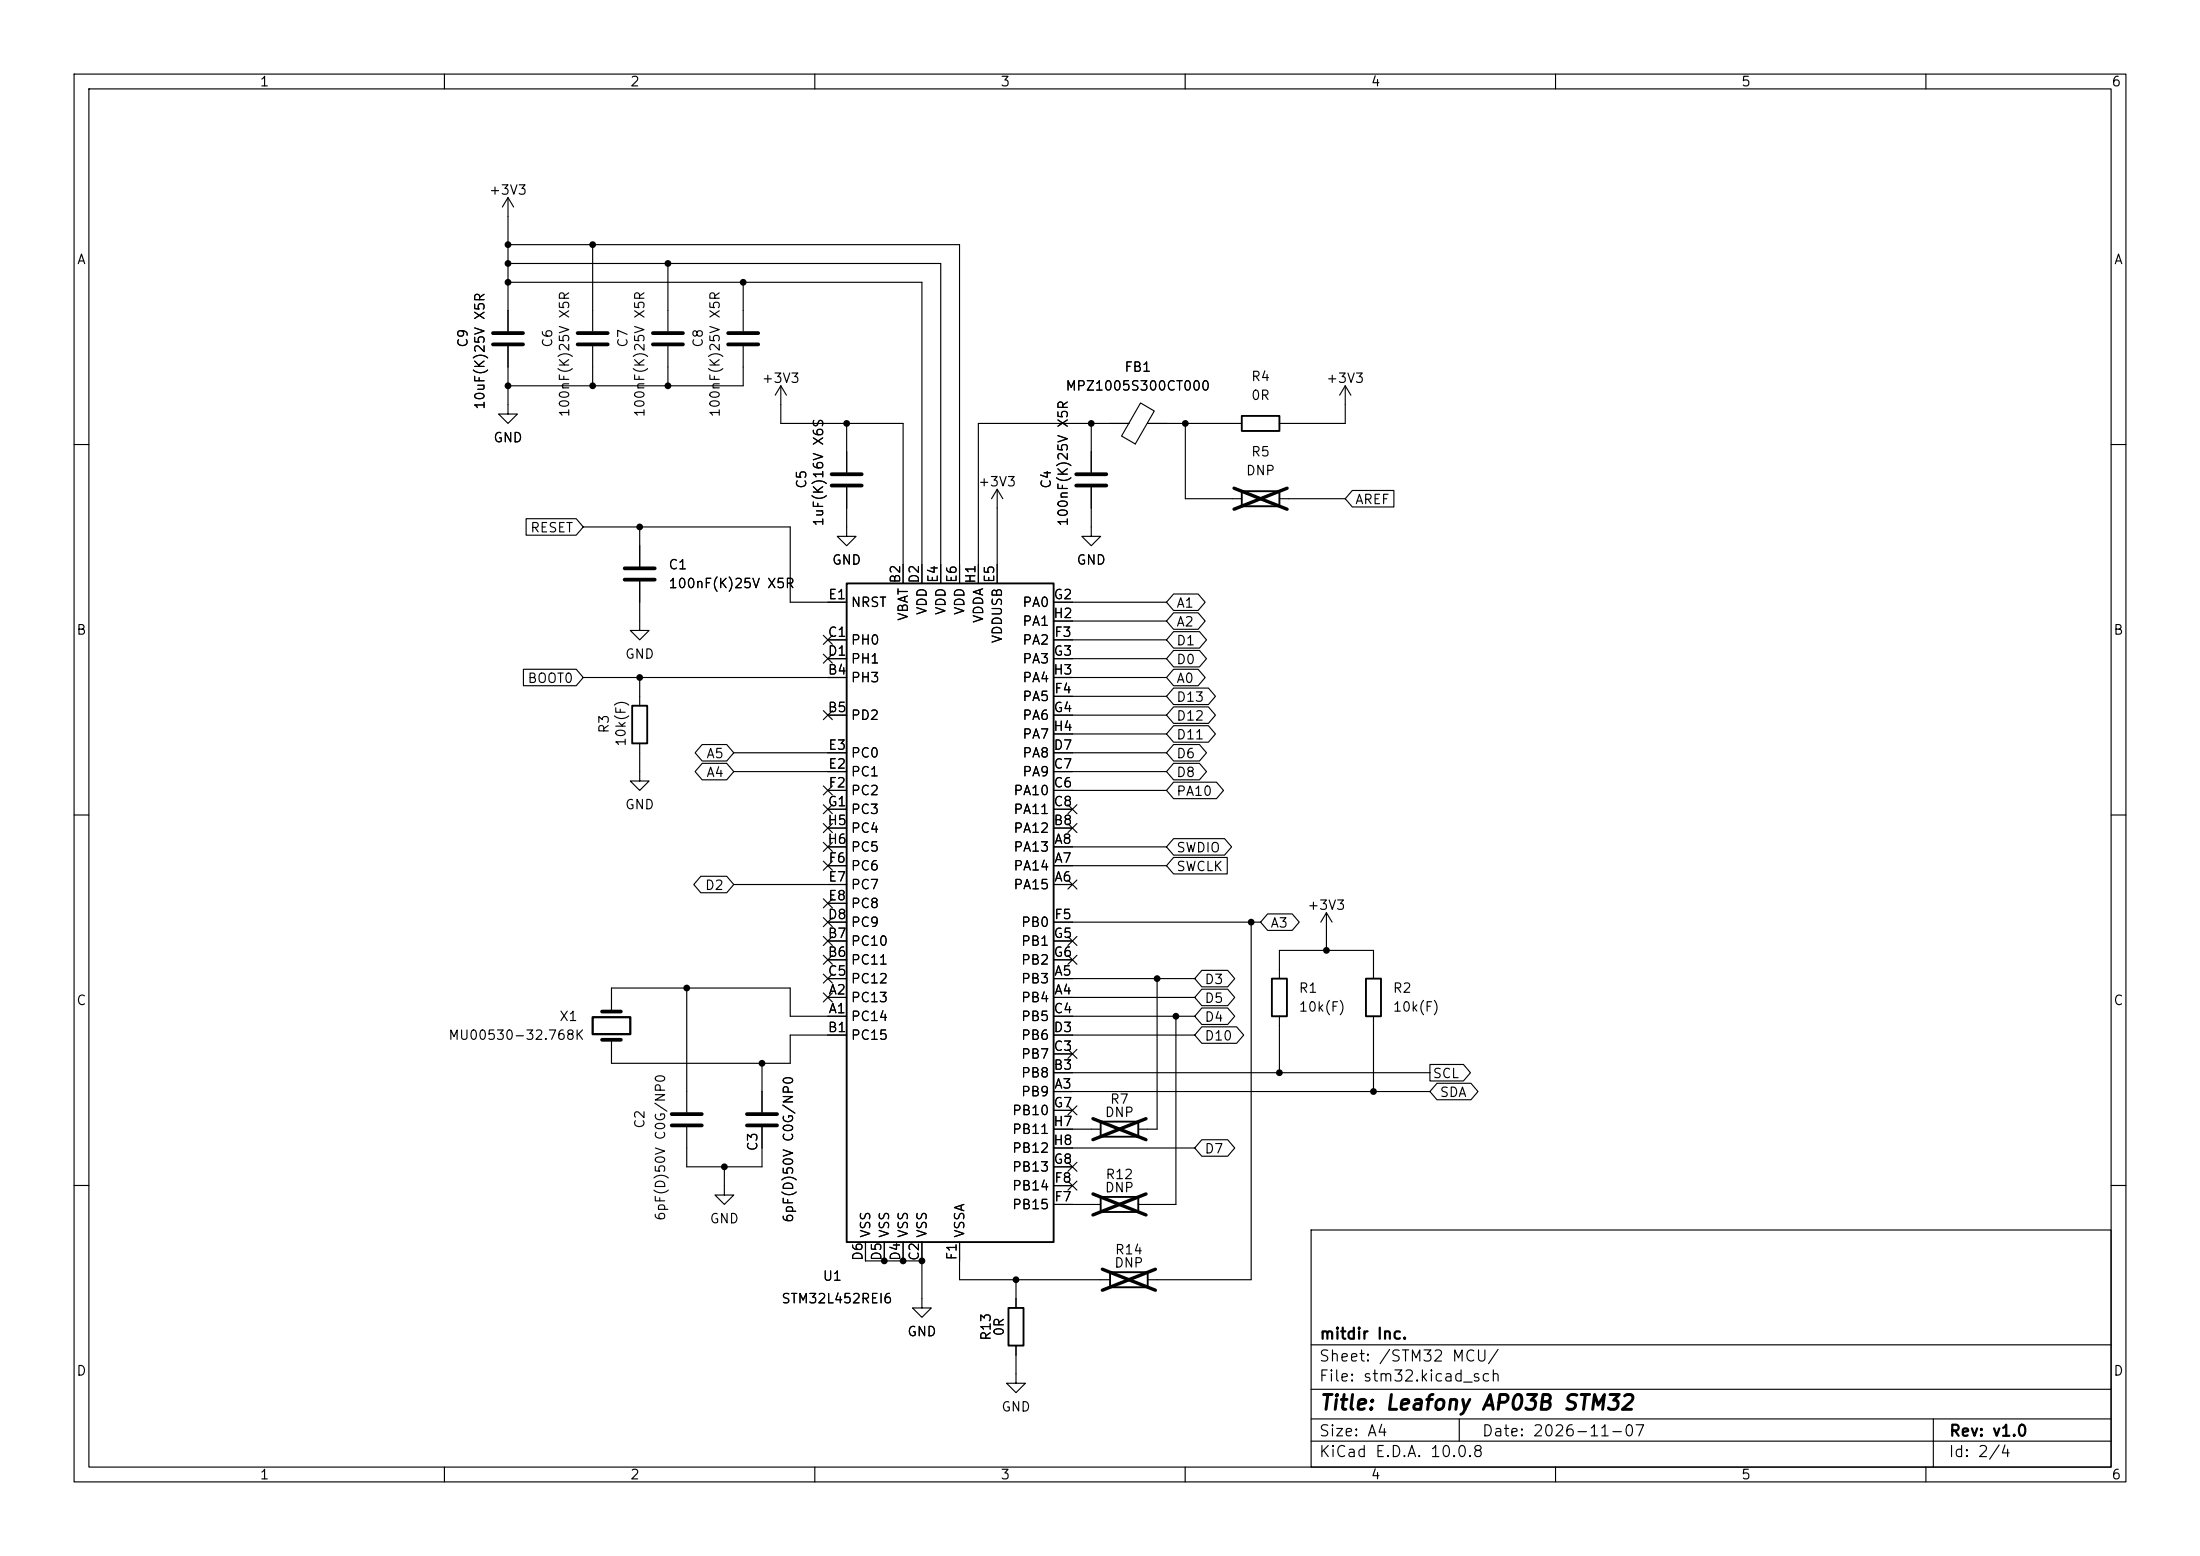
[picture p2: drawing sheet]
<svg xmlns="http://www.w3.org/2000/svg" width="297mm" height="210mm" viewBox="0 0 297 210" stroke-linecap="round" stroke-linejoin="round" font-family="sans-serif">
<g fill="none" stroke="#000" stroke-width=".15">
<path d="M10 10h277v190h-277zM12 12h273v186h-273zM60 10v2M110 10v2M160 10v2M210 10v2M260 10v2M68.6 26.7l-.8 1.2M68.6 26.7l.7 1.2M68.6 26.7v18M68.6 38.1h55.9v40.6M68.6 35.6h58.4v43.1"/>
<path d="M68.6 33h60.9v45.7M80 33v11.7M90.2 35.6v9.1M100.3 38.1v6.6M68.6 46.7v9.2h1.2l-1.2 1.3-1.3-1.3h1.3M80 46.7v5.4M90.2 46.7v5.4M100.3 46.7v5.4h-31.7M105.4 52.1v5.1h16.5v21.5M105.4 52.1l-.8 1.2M105.4 52.1l.8 1.2M114.3 57.2v6.6"/>
<path d="M147.3 57.2v6.6M152.4 57.2h-20.3v21.5M154 54.4l1.8 1.1-2.5 4.4-1.9-1zM154.9 57.2h12.7M160 57.2v10.1h7.6M181.6 52.1v5.1h-8.9M181.6 52.1l-.8 1.2M181.6 52.1l.8 1.2M10 60h2M71 70h6.8l.9 1.1-.9 1.1h-6.8zM78.7 71.1h28v10.2h7.6M86.4 78.5v6.6h1.2l-1.2 1.3-1.3-1.3h1.3"/>
<path d="M86.4 71.1v5.4M114.3 65.8v6.6h1.3l-1.3 1.3-1.3-1.3h1.3M134.6 66l-.7 1.3M134.6 66l.8 1.3M134.6 66v12.7M147.3 65.8v6.6h1.3l-1.3 1.3-1.3-1.3h1.3M172.7 67.3h8.9M182.6 66.2h5.6v2.2h-5.6l-1-1.1zM285 60h2M70.7 90.3h7.1l.9 1.1-.9 1.2h-7.1zM78.7 91.4h35.6M86.4 91.4v3.9"/>
<path d="M111.2 88.3l1.2 1.2M111.2 85.8l1.2 1.2M111.2 95.9l1.2 1.2M111.8 96.5h2.5M111.8 86.4h2.5M111.8 88.9h2.5M112.4 88.3l-1.2 1.2M112.4 85.8l-1.2 1.2M112.4 95.9l-1.2 1.2M142.2 91.4h15.3M142.2 96.5h15.3M142.2 86.4h15.3"/>
<path d="M142.2 88.9h15.3M142.2 81.3h15.3M142.2 94h15.3M142.2 83.8h15.3M142.2 99.1h15.3M158.4 90.3h3.3l1 1.1-1 1.2h-3.3l-.9-1.2zM158.4 95.4h4.7l1 1.1-1 1.1h-4.7l-.9-1.1zM158.4 80.2h3.3l1 1.1-1 1.1h-3.3l-.9-1.1zM158.4 85.2h3.5l1 1.2-1 1.1h-3.5l-.9-1.1zM158.4 82.7h3.3l1 1.1-1 1.1h-3.3l-.9-1.1zM158.4 92.9h4.7l1 1.1-1 1.1h-4.7l-.9-1.1zM158.4 97.9h4.7l1 1.2-1 1.1h-4.7l-.9-1.1z"/>
<path d="M158.4 87.8h3.5l1 1.1-1 1.1h-3.5l-.9-1.1zM10 110h2M86.4 100.3v5.1h1.2l-1.2 1.3-1.3-1.3h1.3M94.6 118.3h3.5l1 1.1-1 1.1h-3.5l-.9-1.1zM94.8 103h3.3l1 1.1-1 1.2h-3.3l-1-1.2zM94.8 100.5h3.3l1 1.1-1 1.1h-3.3l-1-1.1zM99.1 119.4h15.2M99.1 104.1h15.2M99.1 101.6h15.2M111.2 113.7l1.2 1.2M111.2 116.2l1.2 1.2M111.2 106.1l1.2 1.2"/>
<path d="M111.2 111.2l1.2 1.2M111.2 108.6l1.2 1.2M111.8 116.8h2.5M111.8 114.3h2.5M111.8 111.8h2.5M111.8 106.7h2.5M111.8 109.2h2.5M112.4 113.7l-1.2 1.2M112.4 116.2l-1.2 1.2M112.4 106.1l-1.2 1.2M112.4 111.2l-1.2 1.2M112.4 108.6l-1.2 1.2"/>
<path d="M142.2 119.4h2.6M142.2 116.8h15.3M142.2 114.3h15.3M142.2 111.8h2.6M142.2 106.7h15.3M142.2 104.1h15.3M142.2 109.2h2.6M142.2 101.6h15.3M144.2 111.2l1.2 1.2M144.2 118.8l1.2 1.2M144.2 108.6l1.2 1.2M145.4 111.2l-1.2 1.2"/>
<path d="M145.4 118.8l-1.2 1.2M145.4 108.6l-1.2 1.2M158.4 100.5h3.5l1 1.1-1 1.1h-3.5l-.9-1.1zM158.4 105.6h5.8l1 1.1-1 1.1h-5.8l-.9-1.1zM158.4 103h3.5l1 1.1-1 1.2h-3.5l-.9-1.2zM158.4 113.2h6.9l1 1.1-1 1.1h-6.9l-.9-1.1zM158.4 115.7h7.3v2.3h-7.3l-.9-1.2zM285 110h2M82.5 136.5v-3.1h24.2v3.8h7.6M92.7 133.4v16.7M111.2 131.5l1.2 1.2M111.2 128.9l1.2 1.2"/>
<path d="M111.2 134l1.2 1.2M111.2 121.3l1.2 1.2M111.2 123.9l1.2 1.2M111.2 126.4l1.2 1.2M111.8 134.6h2.5M111.8 132.1h2.5M111.8 129.5h2.5M111.8 127h2.5M111.8 124.5h2.5M111.8 121.9h2.5M112.4 131.5l-1.2 1.2M112.4 128.9l-1.2 1.2"/>
<path d="M112.4 134l-1.2 1.2M112.4 121.3l-1.2 1.2M112.4 123.9l-1.2 1.2M112.4 126.4l-1.2 1.2M114.3 139.7h-7.6v3.8h-24.2v-3.2M142.2 137.2h19.1M142.2 134.6h19.1M142.2 132.1h19.1M142.2 139.7h19.1M142.2 129.5h2.6M142.2 127h2.6M142.2 124.5h28"/>
<path d="M144.2 126.4l1.2 1.2M144.2 128.9l1.2 1.2M145.4 126.4l-1.2 1.2M145.4 128.9l-1.2 1.2M156.2 132.1v20.3h-2.5M158.7 137.2v25.4h-5M162.2 138.6h4.7l1 1.1-1 1.1h-4.7l-.9-1.1zM162.2 136h3.5l1 1.2-1 1.1h-3.5l-.9-1.1zM162.2 131h3.5l1 1.1-1 1.1h-3.5l-.9-1.1zM162.2 133.5h3.5l1 1.1-1 1.1h-3.5l-.9-1.1zM168.9 124.5v48.2h-14M171.1 123.3h3.3l1 1.2-1 1.1h-3.3l-.9-1.1z"/>
<path d="M172.7 132.1v-3.8h12.7v3.8M172.7 137.2v7.6M179.1 123.2l-.8 1.3M179.1 123.2l.7 1.3M179.1 123.2v5.1M185.4 137.2v10.1M92.7 152.1v5.4h10.2v-5.4M97.8 157.5v3.8h1.3l-1.3 1.3-1.3-1.3h1.3M102.9 143.5v6.6M142.2 147.3h50.8M142.2 144.8h50.8M142.2 142.2h2.6"/>
<path d="M142.2 149.9h2.6M142.2 157.5h2.6M142.2 152.4h6.4M142.2 154.9h19.1M144.2 159.4l1.2 1.2M144.2 156.9l1.2 1.2M144.2 141.6l1.2 1.2M144.2 149.3l1.2 1.2M145.4 159.4l-1.2 1.2M145.4 156.9l-1.2 1.2M145.4 141.6l-1.2 1.2M145.4 149.3l-1.2 1.2"/>
<path d="M162.2 153.8h3.5l1 1.1-1 1.2h-3.5l-.9-1.2zM193 143.7h4.6l.9 1.1-.9 1.1h-4.6zM194 146.2h4.6l.9 1.1-.9 1.1h-4.6l-1-1.1zM10 160h2M116.8 167.6v2.6h7.7M119.4 167.6v2.6M121.9 167.6v2.6M124.5 167.6v8.9h1.2l-1.2 1.3-1.3-1.3h1.3M129.5 167.6v5.1h20.4M137.2 172.7v3.8M142.2 160h2.6M142.2 162.6h6.4"/>
<path d="M177 166h108v32h-108zM285 160h2M60 198v2M110 198v2M137.2 181.6v5.1h1.2l-1.2 1.3-1.3-1.3h1.3M160 198v2M177 194.5h108M177 191.5h108M177 187.5h108M177 181.5h108M197 191.5v3M210 198v2"/>
<path d="M260 198v2M261 191.5v6.5"/>
</g>
<path d="M167.6 56.1h5.1v2.1h-5.1zM114.3 78.7h27.9v88.9h-27.9zM167.6 66.3h5.1v2h-5.1zM85.3 95.3h2.1v5h-2.1zM171.7 132.1h2v5.1h-2zM184.4 132.1h2v5.1h-2zM148.6 151.4h5.1v2h-5.1zM136.1 176.5h2.1v5.1h-2.1zM148.6 161.5h5.1v2.1h-5.1zM149.9 171.7h5v2h-5z" fill="none" stroke="#000" stroke-width=".25"/>
<g fill="none" stroke="#000" stroke-width=".51">
<path d="M66.5 45h4.1M66.5 46.5h4.1M78 45h4M78 46.5h4M88.1 45h4.1M88.1 46.5h4.1M98.3 45h4.1M98.3 46.5h4.1M84.3 76.7h4.1M84.3 78.2h4.1M112.3 64h4M112.3 65.5h4"/>
<path d="M145.3 64h4.1M145.3 65.5h4.1M81.3 136.5h2.5M81.3 140.3h2.5M90.7 150.4h4M90.7 151.9h4M100.8 150.4h4.1M100.8 151.9h4.1"/>
</g>
<path d="M80 137.3h5.1v2.3h-5.1z" fill="none" stroke="#000" stroke-width=".3"/>
<path d="M166.6 65.9l7.2 2.8M173.8 65.9l-7.2 2.8M147.5 151l7.2 2.8M154.7 151l-7.2 2.8M147.5 161.1l7.2 2.9M148.8 171.3l7.2 2.8M154.7 161.1l-7.2 2.9M156 171.3l-7.2 2.8" fill="none" stroke="#000" stroke-width=".46"/>
<g fill="#000">
<circle cx="68.6" cy="33" r=".46"/>
<circle cx="68.6" cy="35.6" r=".46"/>
<circle cx="68.6" cy="38.1" r=".46"/>
<circle cx="80" cy="33" r=".46"/>
<circle cx="90.2" cy="35.6" r=".46"/>
<circle cx="100.3" cy="38.1" r=".46"/>
<circle cx="68.6" cy="52.1" r=".46"/>
<circle cx="80" cy="52.1" r=".46"/>
<circle cx="90.2" cy="52.1" r=".46"/>
<circle cx="114.3" cy="57.2" r=".46"/>
<circle cx="147.3" cy="57.2" r=".46"/>
<circle cx="160" cy="57.2" r=".46"/>
<circle cx="86.4" cy="71.1" r=".46"/>
<circle cx="86.4" cy="91.4" r=".46"/>
<circle cx="92.7" cy="133.4" r=".46"/>
<circle cx="156.2" cy="132.1" r=".46"/>
<circle cx="158.7" cy="137.2" r=".46"/>
<circle cx="168.9" cy="124.5" r=".46"/>
<circle cx="179.1" cy="128.3" r=".46"/>
<circle cx="97.8" cy="157.5" r=".46"/>
<circle cx="102.9" cy="143.5" r=".46"/>
<circle cx="172.7" cy="144.8" r=".46"/>
<circle cx="185.4" cy="147.3" r=".46"/>
<circle cx="119.4" cy="170.2" r=".46"/>
<circle cx="121.9" cy="170.2" r=".46"/>
<circle cx="124.5" cy="170.2" r=".46"/>
<circle cx="137.2" cy="172.7" r=".46"/>
</g>
<text font-size="2" x="178" y="190.8">Title: Leafony AP03B STM32</text>
<g font-size="1.5">
<text x="178" y="184.1">Sheet: /STM32 MCU/</text>
<text x="178" y="181.1">mitdir Inc.</text>
<text x="178" y="186.8">File: stm32.kicad_sch</text>
<text x="178" y="197">KiCad E.D.A. 10.0.8</text>
<text x="178" y="194.2">Size: A4</text>
<text x="200" y="194.2">Date: 2026-11-07</text>
<text x="263" y="197">Id: 2/4</text>
<text x="263" y="194.2">Rev: v1.0</text>
</g>
<g font-size="1.3">
<text x="35" y="12">1</text>
<text x="85" y="12">2</text>
<text x="135" y="12">3</text>
<text x="185" y="12">4</text>
<text x="235" y="12">5</text>
<text x="285" y="12">6</text>
<text x="65.9" y="26.6">+3V3</text>
<text x="10.3" y="36">A</text>
<text x="285.3" y="36">A</text>
<text x="63.4" y="47" transform="rotate(-90 63.4 47)">C9</text>
<text x="74.9" y="47" transform="rotate(-90 74.9 47)">C6</text>
<text x="85" y="47" transform="rotate(-90 85 47)">C7</text>
<text x="95.2" y="47" transform="rotate(-90 95.2 47)">C8</text>
<text x="102.7" y="52">+3V3</text>
<text x="143.8" y="53">MPZ1005S300CT000</text>
<text x="151.7" y="50.5">FB1</text>
<text x="168.8" y="51.8">R4</text>
<text x="178.9" y="52">+3V3</text>
<text x="65.7" y="55.4" transform="rotate(-90 65.7 55.4)">10uF(K)25V X5R</text>
<text x="77.2" y="56.4" transform="rotate(-90 77.2 56.4)">100nF(K)25V X5R</text>
<text x="87.3" y="56.4" transform="rotate(-90 87.3 56.4)">100nF(K)25V X5R</text>
<text x="97.5" y="56.4" transform="rotate(-90 97.5 56.4)">100nF(K)25V X5R</text>
<text x="168.8" y="54.3">0R</text>
<text x="66.5" y="60">GND</text>
<text x="132" y="66">+3V3</text>
<text x="168.1" y="64.5">DNP</text>
<text x="168.8" y="61.9">R5</text>
<text x="109.2" y="66.1" transform="rotate(-90 109.2 66.1)">C5</text>
<text x="111.5" y="71.1" transform="rotate(-90 111.5 71.1)">1uF(K)16V X6S</text>
<text x="142.2" y="66.1" transform="rotate(-90 142.2 66.1)">C4</text>
<text x="144.5" y="71.1" transform="rotate(-90 144.5 71.1)">100nF(K)25V X5R</text>
<text x="182.9" y="68.4">AREF</text>
<text x="71.5" y="72.2">RESET</text>
<text x="90.2" y="77.2">C1</text>
<text x="112.2" y="76.5">GND</text>
<text x="145.3" y="76.5">GND</text>
<text x="90.2" y="79.7">100nF(K)25V X5R</text>
<text x="111.7" y="81.2">E1</text>
<text x="114.8" y="82.2">NRST</text>
<text x="121.8" y="78.8" transform="rotate(-90 121.8 78.8)">B2</text>
<text x="122.9" y="83.9" transform="rotate(-90 122.9 83.9)">VBAT</text>
<text x="124.4" y="78.8" transform="rotate(-90 124.4 78.8)">D2</text>
<text x="125.4" y="83.1" transform="rotate(-90 125.4 83.1)">VDD</text>
<text x="126.9" y="78.8" transform="rotate(-90 126.9 78.8)">E4</text>
<text x="128" y="83.1" transform="rotate(-90 128 83.1)">VDD</text>
<text x="129.5" y="78.8" transform="rotate(-90 129.5 78.8)">E6</text>
<text x="130.5" y="83.1" transform="rotate(-90 130.5 83.1)">VDD</text>
<text x="132" y="78.9" transform="rotate(-90 132 78.9)">H1</text>
<text x="134.5" y="78.8" transform="rotate(-90 134.5 78.8)">E5</text>
<text x="137.9" y="82.2">PA0</text>
<text x="142.1" y="83.7">H2</text>
<text x="142.1" y="81.2">G2</text>
<text x="158.7" y="82.3">A1</text>
<text x="10.2" y="86">B</text>
<text x="84.3" y="89.2">GND</text>
<text x="111.7" y="86.3">C1</text>
<text x="111.7" y="88.8">D1</text>
<text x="114.8" y="87.3">PH0</text>
<text x="114.8" y="89.9">PH1</text>
<text x="133" y="84.2" transform="rotate(-90 133 84.2)">VDDA</text>
<text x="135.6" y="86.9" transform="rotate(-90 135.6 86.9)">VDDUSB</text>
<text x="137.9" y="87.3">PA2</text>
<text x="137.9" y="89.9">PA3</text>
<text x="137.9" y="84.8">PA1</text>
<text x="142.1" y="88.8">G3</text>
<text x="142.2" y="86.3">F3</text>
<text x="158.7" y="87.4">D1</text>
<text x="158.7" y="84.9">A2</text>
<text x="158.7" y="90">D0</text>
<text x="285.2" y="86">B</text>
<text x="71.1" y="92.5">BOOT0</text>
<text x="111.7" y="91.4">B4</text>
<text x="114.8" y="92.4">PH3</text>
<text x="137.9" y="94.9">PA5</text>
<text x="137.9" y="92.4">PA4</text>
<text x="142.1" y="91.4">H3</text>
<text x="142.2" y="93.9">F4</text>
<text x="158.7" y="92.5">A0</text>
<text x="158.7" y="95">D13</text>
<text x="82.5" y="99.1" transform="rotate(-90 82.5 99.1)">R3</text>
<text x="84.8" y="100.9" transform="rotate(-90 84.8 100.9)">10k(F)</text>
<text x="111.7" y="96.4">B5</text>
<text x="111.7" y="101.5">E3</text>
<text x="114.8" y="97.5">PD2</text>
<text x="137.9" y="97.5">PA6</text>
<text x="137.9" y="100">PA7</text>
<text x="142.1" y="99">H4</text>
<text x="142.1" y="101.5">D7</text>
<text x="142.1" y="96.4">G4</text>
<text x="158.7" y="97.6">D12</text>
<text x="158.7" y="100.1">D11</text>
<text x="95.3" y="105.2">A4</text>
<text x="95.3" y="102.7">A5</text>
<text x="111.7" y="104.1">E2</text>
<text x="111.8" y="106.6">F2</text>
<text x="114.8" y="105.1">PC1</text>
<text x="114.8" y="102.6">PC0</text>
<text x="114.8" y="107.6">PC2</text>
<text x="136.7" y="107.6">PA10</text>
<text x="137.9" y="105.1">PA9</text>
<text x="137.9" y="102.6">PA8</text>
<text x="142.1" y="106.6">C6</text>
<text x="142.1" y="104.1">C7</text>
<text x="158.7" y="102.7">D6</text>
<text x="158.7" y="107.7">PA10</text>
<text x="158.7" y="105.2">D8</text>
<text x="84.3" y="109.5">GND</text>
<text x="111.6" y="111.7">H5</text>
<text x="111.7" y="109.1">G1</text>
<text x="114.8" y="110.2">PC3</text>
<text x="114.8" y="112.7">PC4</text>
<text x="136.7" y="112.7">PA12</text>
<text x="136.7" y="110.2">PA11</text>
<text x="142.1" y="111.7">B8</text>
<text x="142.1" y="109.1">C8</text>
<text x="111.6" y="114.2">H6</text>
<text x="111.7" y="119.3">E7</text>
<text x="111.8" y="116.8">F6</text>
<text x="114.8" y="117.8">PC6</text>
<text x="114.8" y="115.3">PC5</text>
<text x="136.7" y="117.8">PA14</text>
<text x="136.7" y="115.3">PA13</text>
<text x="142.2" y="119.3">A6</text>
<text x="142.2" y="116.8">A7</text>
<text x="142.2" y="114.2">A8</text>
<text x="158.7" y="115.4">SWDIO</text>
<text x="158.7" y="117.9">SWCLK</text>
<text x="95.1" y="120.4">D2</text>
<text x="111.7" y="124.4">D8</text>
<text x="111.7" y="121.8">E8</text>
<text x="114.8" y="125.4">PC9</text>
<text x="114.8" y="120.3">PC7</text>
<text x="114.8" y="122.9">PC8</text>
<text x="136.7" y="120.3">PA15</text>
<text x="137.8" y="125.4">PB0</text>
<text x="142.2" y="124.4">F5</text>
<text x="171.4" y="125.5">A3</text>
<text x="176.4" y="123.1">+3V3</text>
<text x="111.7" y="129.5">B6</text>
<text x="111.7" y="126.9">B7</text>
<text x="111.7" y="132">C5</text>
<text x="114.8" y="130.5">PC11</text>
<text x="114.8" y="128">PC10</text>
<text x="137.8" y="128">PB1</text>
<text x="137.8" y="130.5">PB2</text>
<text x="142.1" y="126.9">G5</text>
<text x="142.1" y="129.5">G6</text>
<text x="142.2" y="132">A5</text>
<text x="10.2" y="136">C</text>
<text x="111.8" y="137.1">A1</text>
<text x="111.8" y="134.5">A2</text>
<text x="114.8" y="135.6">PC13</text>
<text x="114.8" y="133">PC12</text>
<text x="137.8" y="135.6">PB4</text>
<text x="137.8" y="133">PB3</text>
<text x="142.1" y="137.1">C4</text>
<text x="142.2" y="134.5">A4</text>
<text x="162.5" y="133.1">D3</text>
<text x="162.5" y="135.7">D5</text>
<text x="175.2" y="134.3">R1</text>
<text x="175.2" y="136.9">10k(F)</text>
<text x="187.9" y="134.3">R2</text>
<text x="187.9" y="136.9">10k(F)</text>
<text x="285.2" y="136">C</text>
<text x="60.4" y="140.7">MU00530-32.768K</text>
<text x="75.4" y="138.1">X1</text>
<text x="111.7" y="139.6">B1</text>
<text x="114.8" y="138.1">PC14</text>
<text x="114.8" y="140.7">PC15</text>
<text x="137.8" y="143.2">PB7</text>
<text x="137.8" y="138.1">PB5</text>
<text x="137.8" y="140.7">PB6</text>
<text x="142.1" y="142.2">C3</text>
<text x="142.1" y="139.6">D3</text>
<text x="162.5" y="140.8">D10</text>
<text x="162.5" y="138.2">D4</text>
<text x="137.8" y="148.3">PB9</text>
<text x="137.8" y="145.7">PB8</text>
<text x="142.1" y="144.7">B3</text>
<text x="142.1" y="149.8">G7</text>
<text x="142.2" y="147.2">A3</text>
<text x="149.8" y="149.3">R7</text>
<text x="193.3" y="145.8">SCL</text>
<text x="194.3" y="148.4">SDA</text>
<text x="87.3" y="152.4" transform="rotate(-90 87.3 152.4)">C2</text>
<text x="102.6" y="155.5" transform="rotate(-90 102.6 155.5)">C3</text>
<text x="136.5" y="150.8">PB10</text>
<text x="136.5" y="153.4">PB11</text>
<text x="136.5" y="155.9">PB12</text>
<text x="142.1" y="152.3">H7</text>
<text x="142.1" y="154.9">H8</text>
<text x="149.1" y="151.1">DNP</text>
<text x="162.5" y="156">D7</text>
<text x="136.5" y="161">PB14</text>
<text x="136.5" y="158.4">PB13</text>
<text x="142.1" y="157.4">G8</text>
<text x="142.2" y="159.9">F8</text>
<text x="149.1" y="161.2">DNP</text>
<text x="149.2" y="159.5">R12</text>
<text x="90.1" y="164.9" transform="rotate(-90 90.1 164.9)">6pF(D)50V C0G/NP0</text>
<text x="95.7" y="165.4">GND</text>
<text x="107.4" y="165.1" transform="rotate(-90 107.4 165.1)">6pF(D)50V C0G/NP0</text>
<text x="117.8" y="167.2" transform="rotate(-90 117.8 167.2)">VSS</text>
<text x="120.3" y="167.2" transform="rotate(-90 120.3 167.2)">VSS</text>
<text x="122.9" y="167.2" transform="rotate(-90 122.9 167.2)">VSS</text>
<text x="125.4" y="167.2" transform="rotate(-90 125.4 167.2)">VSS</text>
<text x="130.5" y="167.2" transform="rotate(-90 130.5 167.2)">VSSA</text>
<text x="136.5" y="163.5">PB15</text>
<text x="142.2" y="162.5">F7</text>
<text x="111" y="173.2">U1</text>
<text x="116.8" y="170.3" transform="rotate(-90 116.8 170.3)">D6</text>
<text x="119.3" y="170.3" transform="rotate(-90 119.3 170.3)">D5</text>
<text x="121.8" y="170.3" transform="rotate(-90 121.8 170.3)">D4</text>
<text x="124.4" y="170.3" transform="rotate(-90 124.4 170.3)">C2</text>
<text x="129.5" y="170.2" transform="rotate(-90 129.5 170.2)">F1</text>
<text x="150.3" y="171.4">DNP</text>
<text x="150.4" y="169.6">R14</text>
<text x="105.4" y="176.2">STM32L452REI6</text>
<text x="10.2" y="186">D</text>
<text x="122.4" y="180.7">GND</text>
<text x="134.1" y="181" transform="rotate(-90 134.1 181)">R13</text>
<text x="135.8" y="180.4" transform="rotate(-90 135.8 180.4)">0R</text>
<text x="285.2" y="186">D</text>
<text x="135.1" y="190.8">GND</text>
<text x="35" y="200">1</text>
<text x="85" y="200">2</text>
<text x="135" y="200">3</text>
<text x="185" y="200">4</text>
<text x="235" y="200">5</text>
<text x="285" y="200">6</text>
</g>
</svg>
